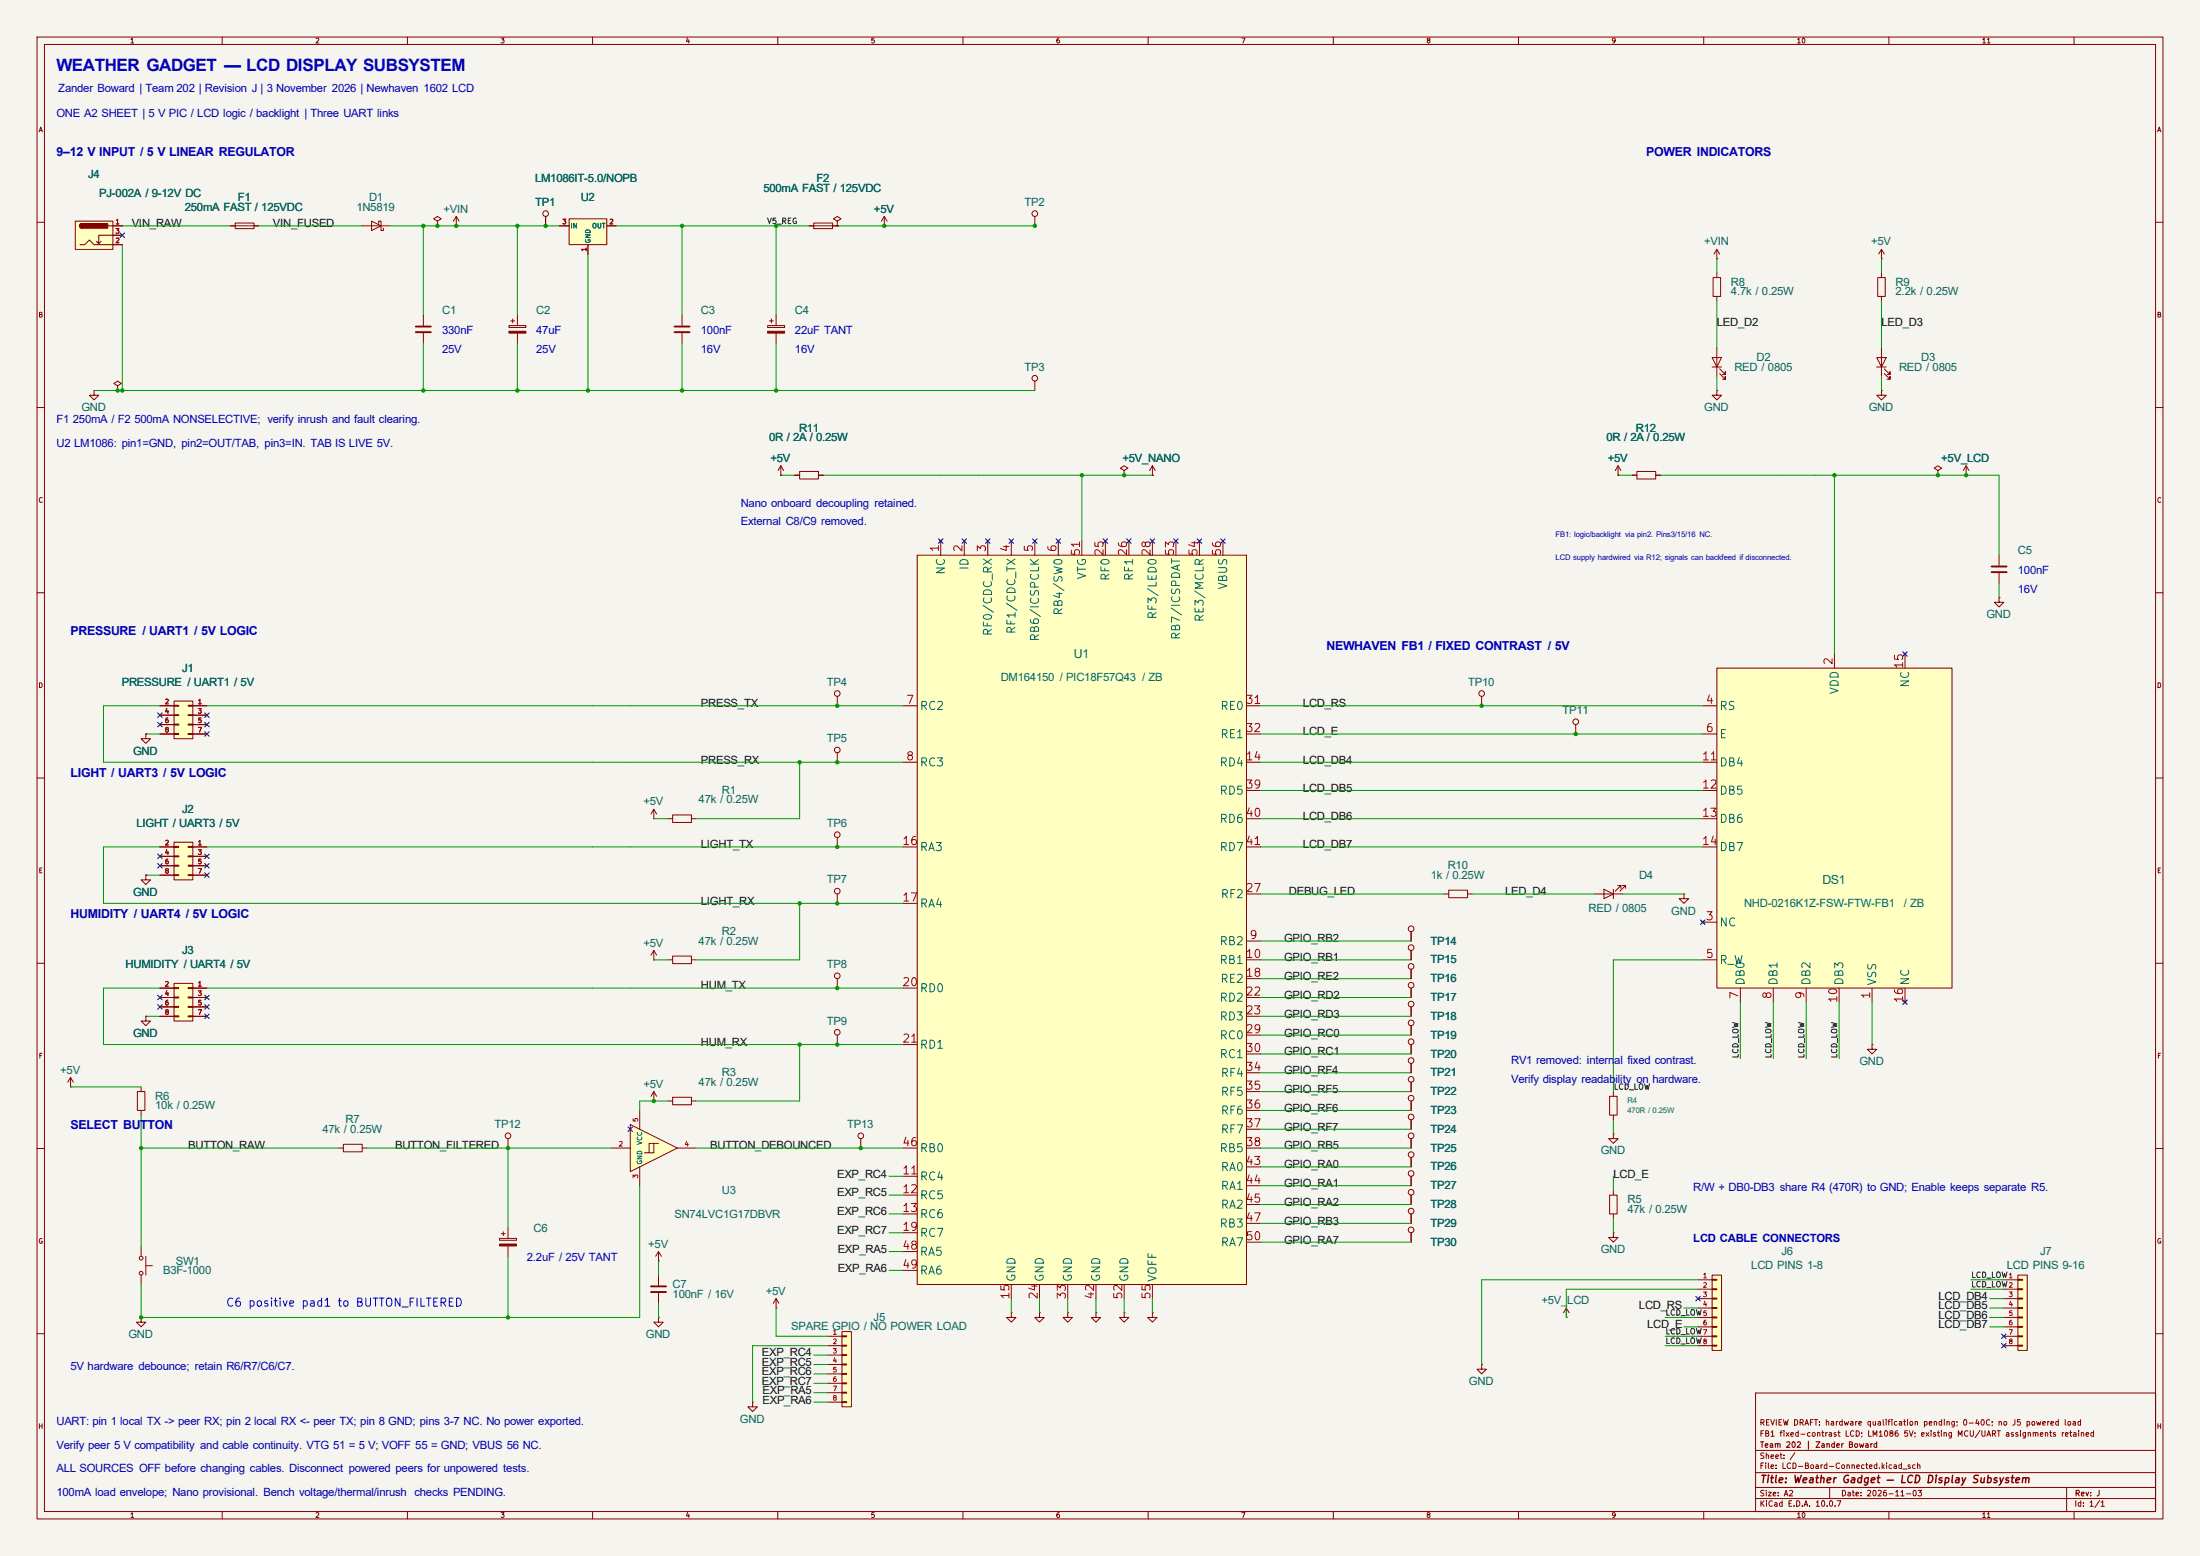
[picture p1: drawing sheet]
<svg xmlns="http://www.w3.org/2000/svg" width="594mm" height="420mm" viewBox="0 0 594 420" stroke-linecap="round" stroke-linejoin="round" font-family="sans-serif">
<path d="M0 0h594v420h-594z" fill="#f5f4ef" stroke="#f5f4ef" stroke-width=".27"/>
<g fill="none" stroke="#840000" stroke-width=".27">
<path d="M10 10h574v400h-574zM12 12h570v396h-570zM60 10v2M110 10v2M160 10v2M210 10v2M260 10v2M310 10v2M360 10v2M410 10v2M460 10v2M510 10v2"/>
<path d="M560 10v2M10 60h2M582 60h2M10 110h2M582 110h2M10 160h2M582 160h2M10 210h2M181.6 220h5.1v2h-5.1zM582 210h2M180.3 221h1.3M186.7 221h1.3"/>
<path d="M10 260h2M582 260h2M381 287v2.6M10 310h2M582 310h2M288.3 354.3v1.3h1.3l-1.3 1.3-1.3-1.3h1.3M288.3 354.3h.1M295.9 354.3v1.3h1.3l-1.3 1.3-1.3-1.3h1.3M295.9 354.3h.1M10 360h2M474 376h108v32h-108zM582 360h2"/>
<path d="M474 397.5h108M474 391.5h108M60 408v2M110 408v2M160 408v2M210 408v2M260 408v2M310 408v2M360 408v2M410 408v2M460 408v2M474 404.5h108"/>
<path d="M474 401.5h108M494 401.5v3M510 408v2M558 401.5v6.5M560 408v2"/>
<circle cx="381" cy="286.3" r=".76"/>
</g>
<path d="M47 189.2h5.1v10.2h-5.1z" fill="#ffffc2"/>
<g fill="none" stroke="#840000" stroke-width=".27">
<path d="M43.2 190.5h3.8M43.2 193h3.8M43.2 195.6h3.8M43.2 198.1h3.8M47 189.2h5.1v10.2h-5.1zM47 190.4h1.3v.2h-1.3zM47 192.9h1.3v.3h-1.3zM47 195.5h1.3v.2h-1.3zM47 198h1.3v.2h-1.3zM50.8 190.4h1.3v.2h-1.3zM50.8 192.9h1.3v.3h-1.3zM50.8 195.5h1.3v.2h-1.3z"/>
<path d="M50.8 198h1.3v.2h-1.3zM52.1 190.5h3.8M52.1 193h3.8M52.1 195.6h3.8M52.1 198.1h3.8M226.1 241.3v2.5M381 292.1v2.5M280.7 354.3v1.3h1.2l-1.2 1.3-1.3-1.3h1.3M280.7 354.3h.1M303.5 354.3v1.3h1.3l-1.3 1.3-1.2-1.3h1.2M303.5 354.3h.1M311.1 354.3v1.3h1.3l-1.3 1.3-1.2-1.3h1.2"/>
<path d="M311.1 354.3h.1"/>
<circle cx="226.1" cy="240.5" r=".76"/>
<circle cx="381" cy="291.3" r=".76"/>
</g>
<path d="M462.3 344.2h2.5v20.3h-2.5z" fill="#ffffc2"/>
<g fill="none" stroke="#840000" stroke-width=".27">
<path d="M62.2 61h7.6M63.5 60.2h5.1v1.5h-5.1zM454.7 241.3v1.3h1.2l-1.2 1.2-1.3-1.2h1.3M454.7 241.3h.1M381 266.7v2.5M381 271.8v2.5M381 276.9v2.5M177.8 337.8l-.8 1.3M177.8 337.8l.8 1.3M177.8 337.8v2.6M177.8 340.4h.1M177.8 355.6v1.3h1.3l-1.3 1.2-1.3-1.2h1.3"/>
<path d="M177.8 355.6h.1M177.8 344.2v2.8M177.8 349v2.8M209.5 353.1h.1M209.5 350.5l-.7 1.3M209.5 350.5l.8 1.3M209.5 350.5v2.6M422.9 355.6h.1M422.9 353.1l-.8 1.2M422.9 353.1l.8 1.2M422.9 353.1v2.5M458.5 345.4h3.8"/>
<path d="M458.5 348h3.8M458.5 350.5h3.8M458.5 353.1h3.8M458.5 355.6h3.8M458.5 358.1h3.8M462.3 344.2h2.5v20.3h-2.5zM462.3 345.3h1.2v.3h-1.2zM462.3 347.9h1.2v.2h-1.2zM462.3 350.4h1.2v.2h-1.2zM462.3 352.9h1.2v.3h-1.2zM462.3 355.5h1.2v.2h-1.2zM462.3 358h1.2v.3h-1.2z"/>
<path d="M203.2 378.5v1.2h1.3l-1.3 1.3-1.3-1.3h1.3M203.2 378.5h.1M400 368.3v1.3h1.3l-1.3 1.2-1.2-1.2h1.2M400 368.3h.1M458.5 360.7h3.8M458.5 363.2h3.8M462.3 360.6h1.2v.2h-1.2zM462.3 363.1h1.2v.2h-1.2z"/>
<circle cx="381" cy="271" r=".76"/>
<circle cx="381" cy="276.1" r=".76"/>
<circle cx="381" cy="265.9" r=".76"/>
</g>
<path d="M175.8 347.2h4M175.8 348.7h4" fill="none" stroke="#840000" stroke-width=".51"/>
<path d="M227.3 359.4h2.6v20.3h-2.6z" fill="#ffffc2"/>
<g fill="none" stroke="#840000" stroke-width=".27">
<path d="M176.5 259.1h.1M176.5 256.5l-.7 1.3M176.5 256.5l.8 1.3M176.5 256.5v2.6M180.3 259.1h1.3M181.6 258.1h5.1v2h-5.1zM186.7 259.1h1.3M381 261.6v2.6M434.6 295.9h2v5.1h-2zM435.6 294.6v1.3M435.6 306.1v1.2h1.3l-1.3 1.3-1.3-1.3h1.3M435.6 306.1h.1"/>
<path d="M435.6 301v1.3M434.6 322.6h2v5.1h-2zM435.6 332.7v1.3h1.3l-1.3 1.3-1.3-1.3h1.3M435.6 332.7h.1M435.6 321.3v1.3M435.6 327.7v1.2M227.3 359.4h2.6v20.3h-2.6zM273 354.3v1.3h1.3l-1.3 1.3-1.2-1.3h1.2M273 354.3h.1M223.5 360.7h3.8M223.5 363.2h3.8M223.5 365.8h3.8"/>
<path d="M223.5 368.3h3.8M223.5 370.8h3.8M223.5 373.4h3.8M223.5 375.9h3.8M223.5 378.5h3.8M227.3 360.6h1.3v.2h-1.3zM227.3 363.1h1.3v.2h-1.3zM227.3 365.6h1.3v.3h-1.3zM227.3 368.2h1.3v.2h-1.3zM227.3 370.7h1.3v.3h-1.3zM227.3 373.3h1.3v.2h-1.3zM227.3 375.8h1.3v.2h-1.3z"/>
<path d="M227.3 378.3h1.3v.3h-1.3z"/>
<circle cx="381" cy="260.9" r=".76"/>
</g>
<g fill="#ffffc2">
<path d="M170.2 303.5l12.7 6.4-12.7 6.3z"/>
<path d="M175.3 308.6h1.2l-2.5 2.6h1.3z"/>
<path d="M176.5 308.6h1.3l-2.5 2.6h1.2z"/>
</g>
<g fill="none" stroke="#840000" stroke-width=".27">
<path d="M279.4 58.4v2.6M279.4 102.9v2.5M176.5 218.4v2.6M176.5 218.4l-.7 1.3M176.5 218.4l.8 1.3M176.5 221h.1M39.4 274.3v1.3h1.2l-1.2 1.3-1.3-1.3h1.3M39.4 274.3h.1M226.1 264.2v2.5M226.1 279.4v2.5M19 293.4h.1M19 290.8l-.7 1.3"/>
<path d="M19 290.8l.8 1.3M19 290.8v2.6M37.1 294.6h2v5.1h-2zM38.1 293.4v1.2M38.1 299.7v1.3M172.7 299.7v5.1M176.5 297.2h.1M176.5 294.6l-.7 1.3M176.5 294.6l.8 1.3M176.5 294.6v2.6M180.3 297.2h1.3M181.6 296.2h5.1v2h-5.1z"/>
<path d="M186.7 297.2h1.3M381 281.9v2.6M505.5 281.9v1.3h1.2l-1.2 1.3-1.3-1.3h1.3M505.5 281.9h.1M91.4 309.9h1.3M92.7 308.9h5.1v2h-5.1zM97.8 309.9h1.3M137.2 307.3v2.6M165.1 309.9h5.1M170.2 303.5l12.7 6.4-12.7 6.3zM172.7 315v5M176.5 308.6h-1.2v2.6h-1.3"/>
<path d="M177.8 308.6h-1.3v2.6h-1.2M182.9 309.9h5.1M232.4 307.3v2.6M38.1 336.6v2.5M39.4 339.1v5.1M134.9 334.3h4.5v.5h-4.5zM135.4 333h1M135.9 332.5v1M137.2 331.5v2.8M137.2 336.3v2.8M38.1 355.6v1.3h1.3l-1.3 1.2-1.3-1.2h1.3M38.1 355.6h.1"/>
<path d="M38.1 344.2v2.5M39.4 341.6h1.7"/>
<circle cx="279.4" cy="57.7" r=".76"/>
<circle cx="279.4" cy="102.1" r=".76"/>
<circle cx="226.1" cy="278.6" r=".76"/>
<circle cx="226.1" cy="263.4" r=".76"/>
<circle cx="381" cy="281.2" r=".76"/>
<circle cx="137.2" cy="306.6" r=".76"/>
<circle cx="232.4" cy="306.6" r=".76"/>
<circle cx="38.1" cy="339.6" r=".51"/>
<circle cx="38.1" cy="343.7" r=".51"/>
</g>
<path d="M134.9 335.8h4.5v.5h-4.5z" fill="#840000" stroke="#840000" stroke-width=".27"/>
<path d="M47 227.3h5.1v10.2h-5.1z" fill="#ffffc2"/>
<g fill="none" stroke="#840000" stroke-width=".27">
<path d="M463.5 69.9h.1M463.5 67.3l-.7 1.3M463.5 67.3l.8 1.3M463.5 67.3v2.6M303.5 127l1-.6-1-.7-1 .7 1 .6v1.3M303.5 128.3h.1M311.1 128.3h.1M311.1 125.7l-.7 1.3M311.1 125.7l.8 1.3M311.1 125.7v2.6M400 188v2.5M226.1 203.2v2.5"/>
<path d="M39.4 236.2v1.3h1.2l-1.2 1.3-1.3-1.3h1.3M39.4 236.2h.1M43.2 228.6h3.8M43.2 231.1h3.8M43.2 233.7h3.8M43.2 236.2h3.8M47 227.3h5.1v10.2h-5.1zM47 228.5h1.3v.2h-1.3zM47 231h1.3v.3h-1.3zM47 233.6h1.3v.2h-1.3zM47 236.1h1.3v.2h-1.3zM50.8 228.5h1.3v.2h-1.3z"/>
<path d="M50.8 231h1.3v.3h-1.3zM50.8 233.6h1.3v.2h-1.3zM50.8 236.1h1.3v.2h-1.3zM52.1 228.6h3.8M52.1 231.1h3.8M52.1 233.7h3.8M52.1 236.2h3.8M226.1 226.1v2.5"/>
<circle cx="400.1" cy="187.2" r=".76"/>
<circle cx="226.1" cy="202.4" r=".76"/>
<circle cx="226.1" cy="225.3" r=".76"/>
</g>
<path d="M47 265.4h5.1v10.2h-5.1z" fill="#ffffc2"/>
<g fill="none" stroke="#840000" stroke-width=".27">
<path d="M123.2 58.4l-.8 1.3M123.2 58.4l.8 1.3M123.2 58.4v2.6M147.3 58.4v2.6M226.1 59.7l1-.6-1-.7-1.1 .7 1.1 .6v1.3M238.8 58.4l-.8 1.3M238.8 58.4l.7 1.3M238.8 58.4v2.6M123.2 61h.1M218.4 61h7.7M219.7 60.2h5.1v1.5h-5.1zM226.1 61h.1"/>
<path d="M238.8 61h.1M462.5 74.9h2.1v5.1h-2.1zM463.5 73.7v1.2M507 74.9h2v5.1h-2zM508 69.9h.1M508 67.3v2.6M508 73.7v1.2M508 67.3l-.8 1.3M508 67.3l.8 1.3M137.4 87.9h4.6v.5h-4.6zM137.9 86.6h1M138.4 86.1v1"/>
<path d="M139.7 85.1v2.8M139.7 89.9v2.8M462.3 96.5h2.5l-1.3 2.6zM462.3 99.1h2.5M463.5 80v1.3M463.5 94v7.6M464.3 99.6l1.5 1.5v-.8v.8h-.7M506.7 96.5h2.6l-1.3 2.6zM506.7 99.1h2.6M508 80v1.3M508 94v7.6M508.8 99.6l1.5 1.5v-.8v.8h-.8"/>
<path d="M31.7 104.1l1.1-.6-1.1-.6-1 .6 1 .6v1.3M31.7 105.4h.1M464.3 100.8l1.5 1.6v-.8v.8h-.7M508 105.4v1.3h1.3l-1.3 1.3-1.3-1.3h1.3M508 105.4h.1M508.8 100.8l1.5 1.6v-.8v.8h-.8M210.8 128.3h.1M210.8 125.7l-.7 1.3M210.8 125.7l.8 1.3M210.8 125.7v2.6M214.6 128.3h1.3M215.9 127.3h5.1v2h-5.1z"/>
<path d="M221 128.3h1.2M523.2 127l1.1-.6-1.1-.7-1 .7 1 .6v1.3M523.2 128.3h.1M530.9 128.3h.1M530.9 125.7l-.8 1.3M530.9 125.7l.7 1.3M530.9 125.7v2.6M539.7 149.9v2.8M539.7 154.7v2.8M539.7 161.3v1.3h1.3l-1.3 1.2-1.2-1.2h1.2M539.7 161.3h.1M381 251.5v2.5"/>
<path d="M381 256.5v2.6M43.2 266.7h3.8M43.2 269.2h3.8M43.2 271.8h3.8M43.2 274.3h3.8M47 265.4h5.1v10.2h-5.1zM47 266.6h1.3v.2h-1.3zM47 269.1h1.3v.3h-1.3zM47 271.7h1.3v.2h-1.3zM47 274.2h1.3v.2h-1.3zM50.8 266.6h1.3v.2h-1.3zM50.8 269.1h1.3v.3h-1.3z"/>
<path d="M50.8 271.7h1.3v.2h-1.3zM50.8 274.2h1.3v.2h-1.3zM52.1 266.7h3.8M52.1 269.2h3.8M52.1 271.8h3.8M52.1 274.3h3.8"/>
<circle cx="147.3" cy="57.7" r=".76"/>
<circle cx="381" cy="255.8" r=".76"/>
<circle cx="381" cy="250.7" r=".76"/>
</g>
<path d="M537.7 152.9h4.1M537.7 154.4h4.1" fill="none" stroke="#840000" stroke-width=".51"/>
<path d="M137.4 89.4h4.6v.5h-4.6z" fill="#840000" stroke="#840000" stroke-width=".27"/>
<path d="M20.3 59.7h10.2v7.6h-10.2z" fill="#ffffc2"/>
<g fill="none" stroke="#840000" stroke-width=".27">
<path d="M20.3 59.7h10.2v7.6h-10.2zM100.3 59.7l2.6 1.3-2.6 1.2zM118.1 59.7l1-.6-1-.7-1 .7 1 .6v1.3M21.6 66h1.3l1.2-1.2 1.3 1.2h7.6M22.1 60.3l-.5 .2-.1 .5 .2 .4 .4 .2M27.3 65.2l-.6 .6M29.2 61h3.8M33 63.5h-6.3v2.3l-.7-.6M97.8 61h7.6M102.2 60.3v-.6h.7v2.5h.6v-.6M118.1 61h.1M114.3 85.1v2.8"/>
<path d="M114.3 89.9v2.8M207.3 87.9h4.5v.5h-4.5zM207.8 86.6h1M208.3 86.1v1M209.5 85.1v2.8M209.5 89.9v2.8M25.4 105.4v1.3h1.3l-1.3 1.3-1.3-1.3h1.3M25.4 105.4h.1M463.5 105.4v1.3h1.3l-1.3 1.3-1.2-1.3h1.2M463.5 105.4h.1M436.9 128.3h.1M436.9 125.7l-.8 1.3"/>
<path d="M436.9 125.7l.7 1.3M436.9 125.7v2.6M440.7 128.3h1.3M442 127.3h5v2h-5zM447 128.3h1.3M425.4 195.6v2.5M389.9 241.3h1.3M391.2 240.3h5v2h-5zM396.2 241.3h1.3"/>
<circle cx="425.5" cy="194.8" r=".76"/>
</g>
<g fill="#840000" stroke="#840000" stroke-width=".27">
<path d="M21.6 60.5l.5-.2v1.3l-.6-.4z"/>
<path d="M22.1 60.3h7v1.3h-7z"/>
<path d="M207.3 89.4h4.5v.5h-4.5z"/>
</g>
<path d="M112.3 88.1h4M112.3 89.7h4" fill="none" stroke="#840000" stroke-width=".51"/>
<path d="M544.8 344.2h2.6v20.3h-2.6z" fill="#ffffc2"/>
<g fill="none" stroke="#840000" stroke-width=".27">
<path d="M39.4 198.1v1.3h1.2l-1.2 1.3-1.3-1.3h1.3M39.4 198.1h.1M226.1 188v2.5M437.6 239.8v-.8h-.7h.7l-1.5 1.5M438.9 239.8v-.8h-.8h.8l-1.5 1.5M430.5 241.3h7.6M433.1 240l2.5 1.3-2.5 1.3zM435.6 240v2.6M541 345.4h3.8M541 348h3.8M541 350.5h3.8M541 353.1h3.8"/>
<path d="M541 355.6h3.8M541 358.1h3.8M544.8 344.2h2.6v20.3h-2.6zM544.8 345.3h1.3v.3h-1.3zM544.8 347.9h1.3v.2h-1.3zM544.8 350.4h1.3v.2h-1.3zM544.8 352.9h1.3v.3h-1.3zM544.8 355.5h1.3v.2h-1.3zM544.8 358h1.3v.3h-1.3zM541 360.7h3.8M541 363.2h3.8M544.8 360.6h1.3v.2h-1.3z"/>
<path d="M544.8 363.1h1.3v.2h-1.3z"/>
<circle cx="226.1" cy="187.2" r=".76"/>
</g>
<path d="M153.7 59.1h10.1v6.9h-10.1z" fill="#ffffc2"/>
<g fill="none" stroke="#840000" stroke-width=".27">
<path d="M153.7 59.1h10.1v6.9h-10.1zM151.1 61h2.6M158.7 66v2.6M163.8 61h2.6M381 312.4v2.6M381 317.5v2.5M381 322.6v2.5M381 327.7v2.5M381 332.7v2.6"/>
<circle cx="381" cy="311.7" r=".76"/>
<circle cx="381" cy="316.7" r=".76"/>
<circle cx="381" cy="332" r=".76"/>
<circle cx="381" cy="321.8" r=".76"/>
<circle cx="381" cy="326.9" r=".76"/>
</g>
<path d="M463.5 180.3h63.5v86.4h-63.5z" fill="#ffffc2"/>
<g fill="none" stroke="#840000" stroke-width=".27">
<path d="M184.1 85.1v2.8M184.1 89.9v2.8M495.3 176.5v3.8M514 176.1l.7 .8M514.3 176.5v3.8M514.7 176.1l-.7 .8M459.7 190.5h3.8M459.7 198.1h3.8M463.5 180.3h63.5v86.4h-63.5zM459.7 205.7h3.8M459.7 213.4h3.8M459.7 221h3.8"/>
<path d="M459.7 228.6h3.8M459.4 248.5l.7 .8M459.7 248.9h3.8M459.7 259.1h3.8M460.1 248.5l-.7 .8M469.9 266.7v3.8M478.8 266.7v3.8M487.7 266.7v3.8M496.6 266.7v3.8M505.5 266.7v3.8M514 270.1l.7 .8M514.3 266.7v3.8"/>
<path d="M514.7 270.1l-.7 .8"/>
</g>
<path d="M182.1 88.1h4.1M182.1 89.7h4.1" fill="none" stroke="#840000" stroke-width=".51"/>
<path d="M247.6 149.9h88.9v196.8h-88.9z" fill="#ffffc2"/>
<g fill="none" stroke="#840000" stroke-width=".27">
<path d="M147.3 58.4v2.6M30.5 61h2.5M30.5 66h2.5M30.5 63.5h2.5M62.2 61h1.3M68.6 61h1.2M151.1 61h2.6M158.7 66v2.6M163.8 61h2.6M218.4 61h1.3M224.8 61h1.3M226.1 61h.1"/>
<path d="M238.8 61h.1M210.8 128.3h.1M214.6 128.3h1.3M221 128.3h1.2M303.5 128.3h.1M311.1 128.3h.1M436.9 128.3h.1M440.7 128.3h1.3M447 128.3h1.3M523.2 128.3h.1M530.9 128.3h.1M247.6 149.9h88.9v196.8h-88.9z"/>
<path d="M253.6 145.7l.8 .7M254 146.1v3.8M254.4 145.7l-.8 .7M260.3 146.1v3.8M266.7 146.1v3.8M273 146.1v3.8M279.4 146.1v3.8M285.7 146.1v3.8M292.1 146.1v3.8M298.4 146.1v3.8M304.8 146.1v3.8M311.1 146.1v3.8"/>
<path d="M317.5 146.1v3.8M323.8 146.1v3.8M330.2 146.1v3.8M39.4 198.1h.1M43.2 190.5h3.8M43.2 198.1h3.8M43.2 193h3.8M43.2 195.6h3.8M52.1 190.5h3.8M52.1 198.1h3.8M52.1 193h3.8M52.1 195.6h3.8"/>
<path d="M243.8 190.5h3.8M336.5 190.5h3.9M336.5 198.1h3.9M243.8 205.7h3.8M336.5 205.7h3.9M336.5 213.4h3.9M39.4 236.2h.1M43.2 228.6h3.8M43.2 231.1h3.8M43.2 233.7h3.8M43.2 236.2h3.8M52.1 228.6h3.8"/>
<path d="M52.1 231.1h3.8M52.1 233.7h3.8M52.1 236.2h3.8M243.8 228.6h3.8M336.5 228.6h3.9M336.5 221h3.9M243.8 243.8h3.8M336.5 254h3.9M336.5 259.1h3.9M336.5 241.3h3.9M381 251.5v2.5M381 256.5v2.6"/>
<path d="M39.4 274.3h.1M43.2 266.7h3.8M43.2 269.2h3.8M43.2 274.3h3.8M43.2 271.8h3.8M52.1 266.7h3.8M52.1 269.2h3.8M52.1 274.3h3.8M52.1 271.8h3.8M243.8 266.7h3.8M336.5 264.2h3.9M336.5 269.2h3.9"/>
<path d="M336.5 274.3h3.9M336.5 279.4h3.9M381 261.6v2.6M381 266.7v2.5M381 271.8v2.5M381 276.9v2.5M243.8 281.9h3.8M336.5 284.5h3.9M336.5 289.6h3.9M336.5 294.6h3.9M336.5 299.7h3.9M381 281.9v2.6"/>
<path d="M381 287v2.6M381 292.1v2.5M381 297.2v2.5M243.8 317.5h3.8M243.8 309.9h3.8M336.5 304.8h3.9M336.5 309.9h3.9M336.5 315h3.9M381 302.3v2.5M381 307.3v2.6M381 312.4v2.6M381 317.5v2.5"/>
<path d="M243.8 322.6h3.8M243.8 327.7h3.8M243.8 332.7h3.8M243.8 337.8h3.8M336.5 320h3.9M336.5 325.1h3.9M336.5 330.2h3.9M336.5 335.3h3.9M381 322.6v2.5M381 327.7v2.5M381 332.7v2.6M243.8 342.9h3.8"/>
<path d="M273 346.7v3.8M280.7 346.7v3.8M288.3 346.7v3.8M295.9 346.7v3.8M303.5 346.7v3.8M311.1 346.7v3.8"/>
<circle cx="381" cy="296.4" r=".76"/>
<circle cx="381" cy="301.5" r=".76"/>
<circle cx="381" cy="306.6" r=".76"/>
</g>
<g fill="none" stroke="#009600" stroke-width=".27">
<path d="M33 61h29.2M33 66v39.4M69.8 61h28M105.4 61h45.7M114.3 61v24.1M139.7 61v24.1M158.7 68.6v36.8M166.4 61h52M184.1 61v24.1M209.5 61v24.1M226.1 61h53.3M463.5 69.9v3.8"/>
<path d="M508 69.9v3.8M114.3 92.7v12.7M139.7 92.7v12.7M184.1 92.7v12.7M209.5 92.7v12.7M463.5 81.3v12.7M508 81.3v12.7M25.4 105.4h254M463.5 101.6v3.8M508 101.6v3.8M210.8 128.3h3.8M222.2 128.3h88.9"/>
<path d="M292.1 128.3v17.8M436.9 128.3h3.8M448.3 128.3h91.4v21.6M495.3 128.3v48.2M539.7 157.5v3.8M39.4 198.1h3.8M43.2 190.5h-15.3v15.2h215.9M55.9 190.5h187.9M340.4 198.1h119.3M340.4 190.5h119.3M215.9 205.7v15.3h-27.9M340.4 213.4h119.3"/>
<path d="M340.4 205.7h119.3M39.4 236.2h3.8M43.2 228.6h-15.3v15.2h215.9M55.9 228.6h187.9M176.5 221h3.8M340.4 228.6h119.3M340.4 221h119.3M176.5 259.1h3.8M215.9 243.8v15.3h-27.9M340.4 259.1h40.6M340.4 241.3h49.5M340.4 254h40.6"/>
<path d="M397.5 241.3h33M438.1 241.3h16.6M459.7 259.1h-24.1v35.5M39.4 274.3h3.8M43.2 266.7h-15.3v15.2h215.9M55.9 266.7h187.9M340.4 274.3h40.6M340.4 279.4h40.6M340.4 269.2h40.6M340.4 264.2h40.6M469.9 270.5v15.3M478.8 270.5v15.3"/>
<path d="M487.7 270.5v15.3M496.6 270.5v15.3M505.5 270.5v11.4M19 293.4h19.1M180.3 297.2h-7.6v2.5M215.9 281.9v15.3h-27.9M340.4 289.6h40.6M340.4 284.5h40.6M340.4 299.7h40.6M340.4 294.6h40.6M38.1 309.9h53.3M38.1 301v35.6"/>
<path d="M99.1 309.9h66M137.2 309.9v21.6M188 309.9h55.8M240 317.5h3.8M340.4 304.8h40.6M340.4 309.9h40.6M340.4 315h40.6M435.6 302.3v3.8M435.6 317.5v3.8M137.2 339.1v16.5M172.7 320v35.6h-134.6v-8.9M240 337.8h3.8"/>
<path d="M240 332.7h3.8M240 322.6h3.8M240 327.7h3.8M340.4 325.1h40.6M340.4 330.2h40.6M340.4 335.3h40.6M340.4 320h40.6M435.6 328.9v3.8M177.8 340.4v3.8M177.8 351.8v3.8M209.5 353.1v7.6h14M240 342.9h3.8"/>
<path d="M273 350.5v3.8M280.7 350.5v3.8M288.3 350.5v3.8M295.9 350.5v3.8M303.5 350.5v3.8M311.1 350.5v3.8M449.6 355.6h8.9M454.7 358.1h3.8M454.7 353.1h3.8M458.5 348h-35.6v7.6M458.5 345.4h-58.5v22.9M532.1 348h8.9"/>
<path d="M532.1 345.4h8.9M537.2 350.5h3.8M537.2 358.1h3.8M537.2 355.6h3.8M537.2 353.1h3.8M219.7 365.8h3.8M219.7 375.9h3.8M219.7 368.3h3.8M219.7 378.5h3.8M219.7 373.4h3.8M219.7 370.8h3.8M223.5 363.2h-20.3v15.3"/>
<path d="M449.6 360.7h8.9M449.6 363.2h8.9"/>
</g>
<g fill="none" stroke="#000084" stroke-width=".27">
<path d="M32.4 62.9l1.2 1.2M33.6 62.9l-1.2 1.2M253.4 145.4l1.2 1.3M254.6 145.4l-1.2 1.3M259.7 145.4l1.3 1.3M261 145.4l-1.3 1.3M266.1 145.4l1.2 1.3M267.3 145.4l-1.2 1.3M272.4 145.4l1.3 1.3M273.7 145.4l-1.3 1.3M278.8 145.4l1.2 1.3M280 145.4l-1.2 1.3"/>
<path d="M285.1 145.4l1.3 1.3M286.4 145.4l-1.3 1.3M297.8 145.4l1.3 1.3M299.1 145.4l-1.3 1.3M304.2 145.4l1.2 1.3M305.4 145.4l-1.2 1.3M310.5 145.4l1.3 1.3M311.8 145.4l-1.3 1.3M316.9 145.4l1.2 1.3M318.1 145.4l-1.2 1.3M323.2 145.4l1.3 1.3M324.5 145.4l-1.3 1.3"/>
<path d="M329.6 145.4l1.2 1.3M330.8 145.4l-1.2 1.3M513.7 175.9l1.3 1.2M515 175.9l-1.3 1.2M42.6 192.4l1.2 1.2M42.6 195l1.2 1.2M43.8 192.4l-1.2 1.2M43.8 195l-1.2 1.2M55.3 197.5l1.2 1.2M55.3 195l1.2 1.2M55.3 192.4l1.2 1.2M56.5 197.5l-1.2 1.2"/>
<path d="M56.5 195l-1.2 1.2M56.5 192.4l-1.2 1.2M42.6 230.5l1.2 1.2M42.6 233.1l1.2 1.2M43.8 230.5l-1.2 1.2M43.8 233.1l-1.2 1.2M55.3 233.1l1.2 1.2M55.3 230.5l1.2 1.2M55.3 235.6l1.2 1.2M56.5 233.1l-1.2 1.2M56.5 230.5l-1.2 1.2M56.5 235.6l-1.2 1.2"/>
<path d="M459.1 248.3l1.2 1.2M460.3 248.3l-1.2 1.2M42.6 268.6l1.2 1.2M42.6 271.2l1.2 1.2M43.8 268.6l-1.2 1.2M43.8 271.2l-1.2 1.2M55.3 273.7l1.2 1.2M55.3 268.6l1.2 1.2M55.3 271.2l1.2 1.2M56.5 273.7l-1.2 1.2M56.5 268.6l-1.2 1.2M56.5 271.2l-1.2 1.2"/>
<path d="M513.7 269.9l1.3 1.2M515 269.9l-1.3 1.2M169.6 304.2l1.2 1.2M170.8 304.2l-1.2 1.2M457.9 349.9l1.2 1.2M459.1 349.9l-1.2 1.2M540.4 360.1l1.2 1.2M540.4 362.6l1.2 1.2M541.6 360.1l-1.2 1.2M541.6 362.6l-1.2 1.2"/>
</g>
<g fill="#009600" stroke="#009600" stroke-width=".27">
<circle cx="209.5" cy="105.4" r=".46"/>
<circle cx="238.8" cy="61" r=".46"/>
<circle cx="209.5" cy="61" r=".46"/>
<circle cx="279.4" cy="61" r=".46"/>
<circle cx="292.1" cy="128.3" r=".46"/>
<circle cx="303.5" cy="128.3" r=".46"/>
<circle cx="495.3" cy="128.3" r=".46"/>
<circle cx="530.9" cy="128.3" r=".46"/>
<circle cx="523.2" cy="128.3" r=".46"/>
<circle cx="400" cy="190.5" r=".46"/>
<circle cx="425.4" cy="198.1" r=".46"/>
<circle cx="31.7" cy="105.4" r=".46"/>
<circle cx="158.7" cy="105.4" r=".46"/>
<circle cx="184.1" cy="105.4" r=".46"/>
<circle cx="184.1" cy="61" r=".46"/>
<circle cx="226.1" cy="205.7" r=".46"/>
<circle cx="226.1" cy="190.5" r=".46"/>
<circle cx="226.1" cy="228.6" r=".46"/>
<circle cx="215.9" cy="205.7" r=".46"/>
<circle cx="215.9" cy="243.8" r=".46"/>
<circle cx="226.1" cy="243.8" r=".46"/>
<circle cx="215.9" cy="281.9" r=".46"/>
<circle cx="226.1" cy="266.7" r=".46"/>
<circle cx="232.4" cy="309.9" r=".46"/>
<circle cx="226.1" cy="281.9" r=".46"/>
<circle cx="38.1" cy="355.6" r=".46"/>
<circle cx="137.2" cy="309.9" r=".46"/>
<circle cx="137.2" cy="355.6" r=".46"/>
<circle cx="176.5" cy="297.2" r=".46"/>
<circle cx="38.1" cy="309.9" r=".46"/>
<circle cx="139.7" cy="61" r=".46"/>
<circle cx="147.3" cy="61" r=".46"/>
<circle cx="139.7" cy="105.4" r=".46"/>
<circle cx="33" cy="105.4" r=".46"/>
<circle cx="123.2" cy="61" r=".46"/>
<circle cx="114.3" cy="61" r=".46"/>
<circle cx="118.1" cy="61" r=".46"/>
<circle cx="114.3" cy="105.4" r=".46"/>
</g>
<text font-size="4.6" fill="#0000c2" x="15.2" y="19.2">WEATHER GADGET — LCD DISPLAY SUBSYSTEM</text>
<g font-size="3.3" fill="#0000c2">
<text x="15.2" y="42">9–12 V INPUT / 5 V LINEAR REGULATOR</text>
<text x="444.5" y="42">POWER INDICATORS</text>
<text x="19" y="171.5">PRESSURE / UART1 / 5V LOGIC</text>
<text x="358.1" y="175.3">NEWHAVEN FB1 / FIXED CONTRAST / 5V</text>
<text x="19" y="209.6">LIGHT / UART3 / 5V LOGIC</text>
<text x="19" y="247.7">HUMIDITY / UART4 / 5V LOGIC</text>
<text x="19" y="304.9">SELECT BUTTON</text>
</g>
<g font-size="3.3" fill="#006464">
<text x="290" y="177.6">U1</text>
<text x="492" y="238.6">DS1</text>
</g>
<g font-size="3.1" fill="#0000c2">
<text x="15.7" y="24.8">Zander Boward | Team 202 | Revision J | 3 November 2026 | Newhaven 1602 LCD</text>
<text x="15.2" y="31.7">ONE A2 SHEET | 5 V PIC / LCD logic / backlight | Three UART links</text>
<text x="119.4" y="90.1">330nF</text>
<text x="119.4" y="95.2">25V</text>
<text x="144.8" y="95.2">25V</text>
<text x="144.8" y="90.1">47uF</text>
<text x="189.2" y="95.2">16V</text>
<text x="189.2" y="90.1">100nF</text>
<text x="214.6" y="90.1">22uF TANT</text>
<text x="214.6" y="95.2">16V</text>
<text x="15.2" y="114.2">F1 250mA / F2 500mA NONSELECTIVE; verify inrush and fault clearing.</text>
<text x="15.2" y="120.6">U2 LM1086: pin1=GND, pin2=OUT/TAB, pin3=IN. TAB IS LIVE 5V.</text>
<text x="200" y="136.8">Nano onboard decoupling retained.</text>
<text x="200" y="141.8">External C8/C9 removed.</text>
<text x="544.8" y="154.9">100nF</text>
<text x="544.8" y="160">16V</text>
<text x="408" y="287.2">RV1 removed: internal fixed contrast.</text>
<text x="408" y="292.3">Verify display readability on hardware.</text>
<text x="457.2" y="321.5">R/W + DB0-DB3 share R4 (470R) to GND; Enable keeps separate R5.</text>
<text x="457.2" y="335.2">LCD CABLE CONNECTORS</text>
<text x="142.2" y="340.3">2.2uF / 25V TANT</text>
<text x="19" y="369.8">5V hardware debounce; retain R6/R7/C6/C7.</text>
<text x="15.2" y="384.7">UART: pin 1 local TX -&gt; peer RX; pin 2 local RX &lt;- peer TX; pin 8 GND; pins 3-7 NC. No power exported.</text>
<text x="15.2" y="391.1">Verify peer 5 V compatibility and cable continuity. VTG 51 = 5 V; VOFF 55 = GND; VBUS 56 NC.</text>
<text x="15.2" y="397.4">ALL SOURCES OFF before changing cables. Disconnect powered peers for unpowered tests.</text>
<text x="15.2" y="403.8">100mA load envelope; Nano provisional. Bench voltage/thermal/inrush checks PENDING.</text>
</g>
<g font-size="3.1" fill="#006464">
<text x="23.8" y="48">J4</text>
<text x="26.8" y="53">PJ-002A // 9-12V DC</text>
<text x="26.8" y="53">PJ-002A</text>
<text x="41" y="53">9-12V DC</text>
<text x="144.5" y="49.2">LM1086IT-5.0/NOPB</text>
<text x="206.1" y="51.8">500mA FAST // 125VDC</text>
<text x="206.1" y="51.8">500mA FAST</text>
<text x="220.5" y="49.2">F2</text>
<text x="226.8" y="51.8">125VDC</text>
<text x="49.9" y="56.9">250mA FAST // 125VDC</text>
<text x="49.9" y="56.9">250mA FAST</text>
<text x="64.2" y="54.3">F1</text>
<text x="70.5" y="56.9">125VDC</text>
<text x="96.2" y="56.9">1N5819</text>
<text x="99.6" y="54.3">D1</text>
<text x="119.7" y="57.4">+VIN</text>
<text x="144.5" y="55.6">TP1</text>
<text x="156.8" y="54.3">U2</text>
<text x="236" y="57.4">+5V</text>
<text x="276.6" y="55.6">TP2</text>
<text x="460.1" y="66.3">+VIN</text>
<text x="505.2" y="66.3">+5V</text>
<text x="467.4" y="77.2">R8</text>
<text x="511.8" y="77.2">R9</text>
<text x="467.4" y="79.7">4.7k / 0.25W</text>
<text x="511.8" y="79.7">2.2k / 0.25W</text>
<text x="119.4" y="84.8">C1</text>
<text x="144.8" y="84.8">C2</text>
<text x="189.2" y="84.8">C3</text>
<text x="214.6" y="84.8">C4</text>
<text x="276.6" y="100">TP3</text>
<text x="468.3" y="100">RED / 0805</text>
<text x="474.3" y="97.5">D2</text>
<text x="512.7" y="100">RED / 0805</text>
<text x="518.7" y="97.5">D3</text>
<text x="22" y="111">GND</text>
<text x="460.1" y="111">GND</text>
<text x="504.6" y="111">GND</text>
<text x="207.7" y="119.1">0R // 2A / 0.25W</text>
<text x="207.7" y="119.1">0R</text>
<text x="214.2" y="119.1">2A / 0.25W</text>
<text x="215.7" y="116.5">R11</text>
<text x="433.7" y="119.1">0R // 2A / 0.25W</text>
<text x="433.7" y="119.1">0R</text>
<text x="440.2" y="119.1">2A / 0.25W</text>
<text x="441.7" y="116.5">R12</text>
<text x="208" y="124.7">+5V</text>
<text x="303.1" y="124.7">+5V_NANO</text>
<text x="434.1" y="124.7">+5V</text>
<text x="524.1" y="124.7">+5V_LCD</text>
<text x="544.8" y="149.6">C5</text>
<text x="536.3" y="166.8">GND</text>
<text x="32.9" y="185.1">PRESSURE // UART1 // 5V</text>
<text x="32.9" y="185.1">PRESSURE</text>
<text x="49.2" y="181.3">J1</text>
<text x="52.4" y="185.1">UART1</text>
<text x="65" y="185.1">5V</text>
<text x="223.2" y="185.1">TP4</text>
<text x="270.2" y="183.9">DM164150 / PIC18F57Q43 / ZB</text>
<text x="396.4" y="185.1">TP10</text>
<text x="421.9" y="192.7">TP11</text>
<text x="36" y="203.7">GND</text>
<text x="223.2" y="200.4">TP5</text>
<text x="194.9" y="214.3">R1</text>
<text x="49.2" y="219.4">J2</text>
<text x="173.7" y="217.4">+5V</text>
<text x="188.6" y="216.9">47k / 0.25W</text>
<text x="36.8" y="223.2">LIGHT // UART3 // 5V</text>
<text x="36.8" y="223.2">LIGHT</text>
<text x="48.4" y="223.2">UART3</text>
<text x="61" y="223.2">5V</text>
<text x="223.2" y="223.2">TP6</text>
<text x="223.2" y="238.5">TP7</text>
<text x="386.3" y="237.2">1k / 0.25W</text>
<text x="390.9" y="234.7">R10</text>
<text x="442.5" y="237.2">D4</text>
<text x="36" y="241.8">GND</text>
<text x="470.9" y="244.8">NHD-0216K1Z-FSW-FTW-FB1</text>
<text x="514.1" y="244.8">/ ZB</text>
<text x="428.9" y="246.1">RED / 0805</text>
<text x="451.2" y="246.8">GND</text>
<text x="49.2" y="257.5">J3</text>
<text x="173.7" y="255.5">+5V</text>
<text x="188.6" y="255">47k / 0.25W</text>
<text x="194.9" y="252.4">R2</text>
<text x="386.2" y="255">TP14</text>
<text x="33.9" y="261.3">HUMIDITY // UART4 // 5V</text>
<text x="33.9" y="261.3">HUMIDITY</text>
<text x="51.3" y="261.3">UART4</text>
<text x="63.9" y="261.3">5V</text>
<text x="223.2" y="261.3">TP8</text>
<text x="386.2" y="260.1">TP15</text>
<text x="386.2" y="265.1">TP16</text>
<text x="386.2" y="275.3">TP18</text>
<text x="386.2" y="270.2">TP17</text>
<text x="36" y="279.9">GND</text>
<text x="223.2" y="276.6">TP9</text>
<text x="386.2" y="280.4">TP19</text>
<text x="386.2" y="285.5">TP20</text>
<text x="502" y="287.5">GND</text>
<text x="16.3" y="289.8">+5V</text>
<text x="173.7" y="293.6">+5V</text>
<text x="188.6" y="293.1">47k / 0.25W</text>
<text x="194.9" y="290.5">R3</text>
<text x="386.2" y="290.5">TP21</text>
<text x="41.9" y="299.4">10k / 0.25W</text>
<text x="41.9" y="296.9">R6</text>
<text x="386.2" y="295.6">TP22</text>
<text x="87" y="305.8">47k / 0.25W</text>
<text x="93.3" y="303.2">R7</text>
<text x="133.5" y="304.5">TP12</text>
<text x="228.7" y="304.5">TP13</text>
<text x="386.2" y="300.7">TP23</text>
<text x="386.2" y="305.8">TP24</text>
<text x="386.2" y="310.9">TP25</text>
<text x="432.2" y="311.6">GND</text>
<text x="386.2" y="315.9">TP26</text>
<text x="194.9" y="322.3">U3</text>
<text x="386.2" y="321">TP27</text>
<text x="182.1" y="328.6">SN74LVC1G17DBVR</text>
<text x="386.2" y="326.1">TP28</text>
<text x="439.4" y="327.4">47k / 0.25W</text>
<text x="439.4" y="324.8">R5</text>
<text x="144.1" y="332.4">C6</text>
<text x="386.2" y="331.2">TP29</text>
<text x="47.5" y="341.3">SW1</text>
<text x="175" y="336.8">+5V</text>
<text x="386.2" y="336.3">TP30</text>
<text x="432.2" y="338.3">GND</text>
<text x="481" y="338.8">J6</text>
<text x="550.8" y="338.8">J7</text>
<text x="44" y="343.9">B3F-1000</text>
<text x="181.6" y="347.7">C7</text>
<text x="472.9" y="342.6">LCD PINS 1-8</text>
<text x="541.8" y="342.6">LCD PINS 9-16</text>
<text x="181.6" y="350.2">100nF / 16V</text>
<text x="206.8" y="349.5">+5V</text>
<text x="416.2" y="352">+5V_LCD</text>
<text x="213.7" y="359.1">SPARE GPIO / NO POWER LOAD</text>
<text x="235.9" y="356.6">J5</text>
<text x="34.7" y="361.1">GND</text>
<text x="174.4" y="361.1">GND</text>
<text x="396.6" y="373.8">GND</text>
<text x="199.8" y="384">GND</text>
</g>
<g font-size="3.1" fill="#0f0f0f">
<text x="35.6" y="61.3">VIN_RAW</text>
<text x="73.7" y="61.3">VIN_FUSED</text>
<text x="463.5" y="88">LED_D2</text>
<text x="508" y="88">LED_D3</text>
<text x="189.2" y="190.9">PRESS_TX</text>
<text x="351.8" y="190.9">LCD_RS</text>
<text x="351.8" y="198.5">LCD_E</text>
<text x="189.2" y="206.1">PRESS_RX</text>
<text x="351.8" y="206.1">LCD_DB4</text>
<text x="351.8" y="213.7">LCD_DB5</text>
<text x="351.8" y="221.4">LCD_DB6</text>
<text x="189.2" y="229">LIGHT_TX</text>
<text x="351.8" y="229">LCD_DB7</text>
<text x="189.2" y="244.2">LIGHT_RX</text>
<text x="348" y="241.7">DEBUG_LED</text>
<text x="406.4" y="241.7">LED_D4</text>
<text x="346.7" y="254.4">GPIO_RB2</text>
<text x="346.7" y="259.5">GPIO_RB1</text>
<text x="189.2" y="267.1">HUM_TX</text>
<text x="346.7" y="264.5">GPIO_RE2</text>
<text x="346.7" y="269.6">GPIO_RD2</text>
<text x="346.7" y="274.7">GPIO_RD3</text>
<text x="346.7" y="279.8">GPIO_RC0</text>
<text x="189.2" y="282.3">HUM_RX</text>
<text x="346.7" y="284.9">GPIO_RC1</text>
<text x="346.7" y="289.9">GPIO_RF4</text>
<text x="346.7" y="295">GPIO_RF5</text>
<text x="346.7" y="305.2">GPIO_RF7</text>
<text x="346.7" y="300.1">GPIO_RF6</text>
<text x="50.8" y="310.3">BUTTON_RAW</text>
<text x="106.7" y="310.3">BUTTON_FILTERED</text>
<text x="191.8" y="310.3">BUTTON_DEBOUNCED</text>
<text x="346.7" y="310.3">GPIO_RB5</text>
<text x="226" y="317.9">EXP_RC4</text>
<text x="346.7" y="315.3">GPIO_RA0</text>
<text x="435.6" y="317.9">LCD_E</text>
<text x="226" y="323">EXP_RC5</text>
<text x="346.7" y="320.4">GPIO_RA1</text>
<text x="226" y="328">EXP_RC6</text>
<text x="346.7" y="325.5">GPIO_RA2</text>
<text x="226" y="333.1">EXP_RC7</text>
<text x="346.7" y="330.6">GPIO_RB3</text>
<text x="346.7" y="335.7">GPIO_RA7</text>
<text x="226.2" y="338.2">EXP_RA5</text>
<text x="226.2" y="343.3">EXP_RA6</text>
<text x="442.5" y="353.4">LCD_RS</text>
<text x="523.4" y="350.9">LCD_DB4</text>
<text x="523.4" y="353.4">LCD_DB5</text>
<text x="444.7" y="358.5">LCD_E</text>
<text x="523.4" y="356">LCD_DB6</text>
<text x="523.4" y="358.5">LCD_DB7</text>
<text x="205.7" y="366.1">EXP_RC4</text>
<text x="205.7" y="368.7">EXP_RC5</text>
<text x="205.7" y="371.2">EXP_RC6</text>
<text x="205.7" y="373.8">EXP_RC7</text>
<text x="205.9" y="376.3">EXP_RA5</text>
<text x="205.9" y="378.8">EXP_RA6</text>
</g>
<g font-size="2.2" fill="#a90000">
<text x="254" y="149.2" transform="rotate(-90 254 149.2)">1</text>
<text x="260.4" y="149.2" transform="rotate(-90 260.4 149.2)">2</text>
<text x="266.7" y="149.2" transform="rotate(-90 266.7 149.2)">3</text>
<text x="273.1" y="149.2" transform="rotate(-90 273.1 149.2)">4</text>
<text x="279.4" y="149.2" transform="rotate(-90 279.4 149.2)">5</text>
<text x="285.8" y="149.2" transform="rotate(-90 285.8 149.2)">6</text>
<text x="292.1" y="150.3" transform="rotate(-90 292.1 150.3)">51</text>
<text x="298.5" y="150.3" transform="rotate(-90 298.5 150.3)">25</text>
<text x="304.8" y="150.3" transform="rotate(-90 304.8 150.3)">26</text>
<text x="311.2" y="150.3" transform="rotate(-90 311.2 150.3)">28</text>
<text x="317.5" y="150.3" transform="rotate(-90 317.5 150.3)">53</text>
<text x="323.9" y="150.3" transform="rotate(-90 323.9 150.3)">54</text>
<text x="330.2" y="150.3" transform="rotate(-90 330.2 150.3)">56</text>
<text x="495.3" y="179.7" transform="rotate(-90 495.3 179.7)">2</text>
<text x="514.4" y="180.8" transform="rotate(-90 514.4 180.8)">15</text>
<text x="244.5" y="190.5">7</text>
<text x="336.1" y="190.5">31</text>
<text x="460.4" y="190.5">4</text>
<text x="336.1" y="198.2">32</text>
<text x="460.4" y="198.2">6</text>
<text x="244.5" y="205.8">8</text>
<text x="336.1" y="205.8">14</text>
<text x="459.3" y="205.8">11</text>
<text x="336.1" y="213.4">39</text>
<text x="459.3" y="213.4">12</text>
<text x="336.1" y="221">40</text>
<text x="459.3" y="221">13</text>
<text x="243.4" y="228.6">16</text>
<text x="336.1" y="228.6">41</text>
<text x="459.3" y="228.6">14</text>
<text x="243.4" y="243.9">17</text>
<text x="336.1" y="241.3">27</text>
<text x="460.4" y="249">3</text>
<text x="337.2" y="254">9</text>
<text x="336.1" y="259.1">10</text>
<text x="460.4" y="259.1">5</text>
<text x="243.4" y="266.7">20</text>
<text x="336.1" y="264.2">18</text>
<text x="336.1" y="269.3">22</text>
<text x="469.9" y="269.9" transform="rotate(-90 469.9 269.9)">7</text>
<text x="478.8" y="269.9" transform="rotate(-90 478.8 269.9)">8</text>
<text x="487.7" y="269.9" transform="rotate(-90 487.7 269.9)">9</text>
<text x="505.5" y="269.9" transform="rotate(-90 505.5 269.9)">1</text>
<text x="336.1" y="274.4">23</text>
<text x="496.6" y="270.9" transform="rotate(-90 496.6 270.9)">10</text>
<text x="514.4" y="270.9" transform="rotate(-90 514.4 270.9)">16</text>
<text x="243.4" y="282">21</text>
<text x="336.1" y="279.4">29</text>
<text x="336.1" y="284.5">30</text>
<text x="336.1" y="289.6">34</text>
<text x="336.1" y="294.7">35</text>
<text x="336.1" y="299.8">36</text>
<text x="336.1" y="304.8">37</text>
<text x="243.4" y="309.9">46</text>
<text x="336.1" y="309.9">38</text>
<text x="243.4" y="317.5">11</text>
<text x="336.1" y="315">43</text>
<text x="243.4" y="322.6">12</text>
<text x="336.1" y="320.1">44</text>
<text x="243.4" y="327.7">13</text>
<text x="336.1" y="325.2">45</text>
<text x="243.4" y="332.8">19</text>
<text x="336.1" y="330.2">47</text>
<text x="336.1" y="335.3">50</text>
<text x="243.4" y="337.9">48</text>
<text x="243.4" y="342.9">49</text>
<text x="273.1" y="350.9" transform="rotate(-90 273.1 350.9)">15</text>
<text x="280.7" y="350.9" transform="rotate(-90 280.7 350.9)">24</text>
<text x="288.3" y="350.9" transform="rotate(-90 288.3 350.9)">33</text>
<text x="295.9" y="350.9" transform="rotate(-90 295.9 350.9)">42</text>
<text x="303.6" y="350.9" transform="rotate(-90 303.6 350.9)">52</text>
<text x="311.2" y="350.9" transform="rotate(-90 311.2 350.9)">55</text>
</g>
<g font-size="2.2" fill="#006464">
<text x="255.7" y="155.3" transform="rotate(-90 255.7 155.3)">NC</text>
<text x="262" y="154.1" transform="rotate(-90 262 154.1)">ID</text>
<text x="293.8" y="156.6" transform="rotate(-90 293.8 156.6)">VTG</text>
<text x="300.1" y="157" transform="rotate(-90 300.1 157)">RF0</text>
<text x="306.5" y="157" transform="rotate(-90 306.5 157)">RF1</text>
<text x="331.9" y="159.3" transform="rotate(-90 331.9 159.3)">VBUS</text>
<text x="287.4" y="166.3" transform="rotate(-90 287.4 166.3)">RB4/SW0</text>
<text x="312.8" y="167.4" transform="rotate(-90 312.8 167.4)">RF3/LED0</text>
<text x="268.4" y="171.9" transform="rotate(-90 268.4 171.9)">RF0/CDC_RX</text>
<text x="274.7" y="171.3" transform="rotate(-90 274.7 171.3)">RF1/CDC_TX</text>
<text x="281.1" y="173.3" transform="rotate(-90 281.1 173.3)">RB6/ICSPCLK</text>
<text x="319.2" y="172.9" transform="rotate(-90 319.2 172.9)">RB7/ICSPDAT</text>
<text x="325.5" y="168.1" transform="rotate(-90 325.5 168.1)">RE3/MCLR</text>
<text x="516" y="185.8" transform="rotate(-90 516 185.8)">NC</text>
<text x="497" y="187.6" transform="rotate(-90 497 187.6)">VDD</text>
<text x="248.2" y="192.2">RC2</text>
<text x="329.3" y="192.2">RE0</text>
<text x="464.1" y="192.2">RS</text>
<text x="329.3" y="199.8">RE1</text>
<text x="464.1" y="199.8">E</text>
<text x="248.2" y="207.4">RC3</text>
<text x="329.1" y="207.4">RD4</text>
<text x="464.1" y="207.4">DB4</text>
<text x="329.1" y="215">RD5</text>
<text x="464.1" y="215">DB5</text>
<text x="329.1" y="222.7">RD6</text>
<text x="464.1" y="222.7">DB6</text>
<text x="248.2" y="230.3">RA3</text>
<text x="329.1" y="230.3">RD7</text>
<text x="464.1" y="230.3">DB7</text>
<text x="248.2" y="245.5">RA4</text>
<text x="329.4" y="243">RF2</text>
<text x="464.1" y="250.6">NC</text>
<text x="329.1" y="255.7">RB2</text>
<text x="329.1" y="260.8">RB1</text>
<text x="464.1" y="260.8">R_W</text>
<text x="248.2" y="268.4">RD0</text>
<text x="329.3" y="265.8">RE2</text>
<text x="471.6" y="266.2" transform="rotate(-90 471.6 266.2)">DB0</text>
<text x="480.5" y="266.2" transform="rotate(-90 480.5 266.2)">DB1</text>
<text x="489.4" y="266.2" transform="rotate(-90 489.4 266.2)">DB2</text>
<text x="498.2" y="266.2" transform="rotate(-90 498.2 266.2)">DB3</text>
<text x="507.1" y="266.2" transform="rotate(-90 507.1 266.2)">VSS</text>
<text x="516" y="266.2" transform="rotate(-90 516 266.2)">NC</text>
<text x="329.1" y="270.9">RD2</text>
<text x="329.1" y="276">RD3</text>
<text x="329.1" y="281.1">RC0</text>
<text x="248.2" y="283.6">RD1</text>
<text x="329.1" y="286.2">RC1</text>
<text x="329.4" y="291.2">RF4</text>
<text x="329.4" y="296.3">RF5</text>
<text x="329.4" y="301.4">RF6</text>
<text x="248.2" y="311.6">RB0</text>
<text x="329.1" y="311.6">RB5</text>
<text x="329.4" y="306.5">RF7</text>
<text x="329.4" y="316.6">RA0</text>
<text x="248.2" y="319.2">RC4</text>
<text x="329.4" y="321.7">RA1</text>
<text x="248.2" y="324.3">RC5</text>
<text x="248.2" y="329.3">RC6</text>
<text x="329.4" y="326.8">RA2</text>
<text x="248.2" y="334.4">RC7</text>
<text x="329.1" y="331.9">RB3</text>
<text x="248.2" y="339.5">RA5</text>
<text x="329.4" y="337">RA7</text>
<text x="248.2" y="344.6">RA6</text>
<text x="274.7" y="346.2" transform="rotate(-90 274.7 346.2)">GND</text>
<text x="282.3" y="346.2" transform="rotate(-90 282.3 346.2)">GND</text>
<text x="290" y="346.2" transform="rotate(-90 290 346.2)">GND</text>
<text x="297.6" y="346.2" transform="rotate(-90 297.6 346.2)">GND</text>
<text x="305.2" y="346.2" transform="rotate(-90 305.2 346.2)">GND</text>
<text x="312.8" y="346.2" transform="rotate(-90 312.8 346.2)">VOFF</text>
</g>
<text font-size="2.2" fill="#0000c2" x="60.8" y="353.2">C6 positive pad1 to BUTTON_FILTERED</text>
<g font-size="2.1" fill="#0000c2">
<text x="420" y="144.9">FB1: logic/backlight via pin2. Pins3/15/16 NC.</text>
<text x="420" y="151.2">LCD supply hardwired via R12; signals can backfeed if disconnected.</text>
</g>
<g font-size="2.1" fill="#006464">
<text x="439.4" y="297.8">R4</text>
<text x="439.4" y="300.4">470R / 0.25W</text>
</g>
<text font-size="2" fill="#840000" x="475" y="400.8">Title: Weather Gadget — LCD Display Subsystem</text>
<g font-size="1.5" fill="#0f0f0f">
<text x="207" y="60.8">V5_REG</text>
<text x="469.7" y="285.8" transform="rotate(-90 469.7 285.8)">LCD_LOW</text>
<text x="478.6" y="285.8" transform="rotate(-90 478.6 285.8)">LCD_LOW</text>
<text x="487.5" y="285.8" transform="rotate(-90 487.5 285.8)">LCD_LOW</text>
<text x="496.4" y="285.8" transform="rotate(-90 496.4 285.8)">LCD_LOW</text>
<text x="435.6" y="294.5">LCD_LOW</text>
<text x="532.1" y="345.3">LCD_LOW</text>
<text x="532.1" y="347.8">LCD_LOW</text>
<text x="449.5" y="355.4">LCD_LOW</text>
<text x="449.5" y="363.1">LCD_LOW</text>
<text x="449.5" y="360.5">LCD_LOW</text>
</g>
<g font-size="1.5" fill="#840000">
<text x="475" y="388.1">FB1 fixed-contrast LCD; LM1086 5V; existing MCU/UART assignments retained</text>
<text x="475" y="385.1">REVIEW DRAFT: hardware qualification pending; 0-40C; no J5 powered load</text>
<text x="475" y="394.1">Sheet: /</text>
<text x="475.1" y="391.1">Team 202 | Zander Boward</text>
<text x="475" y="396.8">File: LCD-Board-Connected.kicad_sch</text>
<text x="475" y="407">KiCad E.D.A. 10.0.7</text>
<text x="475" y="404.2">Size: A2</text>
<text x="497" y="404.2">Date: 2026-11-03</text>
<text x="560" y="407">Id: 1/1</text>
<text x="560.1" y="404.2">Rev: J</text>
</g>
<g font-size="1.3" fill="#840000">
<text x="35" y="12">1</text>
<text x="85" y="12">2</text>
<text x="135" y="12">3</text>
<text x="185" y="12">4</text>
<text x="235" y="12">5</text>
<text x="285" y="12">6</text>
<text x="335" y="12">7</text>
<text x="385" y="12">8</text>
<text x="435" y="12">9</text>
<text x="485" y="12">10</text>
<text x="535" y="12">11</text>
<text x="10.3" y="36">A</text>
<text x="582.3" y="36">A</text>
<text x="10.2" y="86">B</text>
<text x="582.2" y="86">B</text>
<text x="10.2" y="136">C</text>
<text x="582.2" y="136">C</text>
<text x="10.2" y="186">D</text>
<text x="582.2" y="186">D</text>
<text x="10.3" y="236">E</text>
<text x="582.3" y="236">E</text>
<text x="10.3" y="286">F</text>
<text x="582.3" y="286">F</text>
<text x="10.2" y="336">G</text>
<text x="582.2" y="336">G</text>
<text x="10.2" y="386">H</text>
<text x="582.2" y="386">H</text>
<text x="35" y="410">1</text>
<text x="85" y="410">2</text>
<text x="135" y="410">3</text>
<text x="185" y="410">4</text>
<text x="235" y="410">5</text>
<text x="285" y="410">6</text>
<text x="335" y="410">7</text>
<text x="385" y="410">8</text>
<text x="435" y="410">9</text>
<text x="485" y="410">10</text>
<text x="535" y="410">11</text>
</g>
<g font-size="1.3" fill="#a90000">
<text x="31" y="60.8">1</text>
<text x="31" y="65.9">2</text>
<text x="31" y="63.4">3</text>
<text x="151.7" y="60.8">3</text>
<text x="164.4" y="60.8">2</text>
<text x="158.6" y="68" transform="rotate(-90 158.6 68)">1</text>
<text x="44.4" y="190.4">2</text>
<text x="53.2" y="190.4">1</text>
<text x="44.4" y="192.9">4</text>
<text x="44.4" y="195.4">6</text>
<text x="44.4" y="198">8</text>
<text x="53.2" y="192.9">3</text>
<text x="53.2" y="195.4">5</text>
<text x="53.2" y="198">7</text>
<text x="44.4" y="228.5">2</text>
<text x="44.4" y="231">4</text>
<text x="44.4" y="233.5">6</text>
<text x="53.2" y="228.5">1</text>
<text x="53.2" y="231">3</text>
<text x="53.2" y="233.5">5</text>
<text x="44.4" y="236.1">8</text>
<text x="53.2" y="236.1">7</text>
<text x="44.4" y="266.6">2</text>
<text x="44.4" y="269.1">4</text>
<text x="53.2" y="266.6">1</text>
<text x="53.2" y="269.1">3</text>
<text x="44.4" y="271.6">6</text>
<text x="44.4" y="274.2">8</text>
<text x="53.2" y="271.6">5</text>
<text x="53.2" y="274.2">7</text>
<text x="172.6" y="303" transform="rotate(-90 172.6 303)">5</text>
<text x="166.9" y="309.7">2</text>
<text x="184.7" y="309.7">4</text>
<text x="172.6" y="318.2" transform="rotate(-90 172.6 318.2)">3</text>
<text x="459.6" y="345.3">1</text>
<text x="459.6" y="347.8">2</text>
<text x="542.2" y="345.3">1</text>
<text x="542.2" y="347.8">2</text>
<text x="459.6" y="350.4">3</text>
<text x="459.6" y="352.9">4</text>
<text x="542.2" y="350.4">3</text>
<text x="542.2" y="352.9">4</text>
<text x="459.6" y="355.5">5</text>
<text x="459.6" y="358">6</text>
<text x="542.2" y="355.5">5</text>
<text x="542.2" y="358">6</text>
<text x="224.7" y="360.5">1</text>
<text x="224.7" y="363.1">2</text>
<text x="224.7" y="365.6">3</text>
<text x="459.6" y="360.5">7</text>
<text x="459.6" y="363.1">8</text>
<text x="542.2" y="360.5">7</text>
<text x="542.2" y="363.1">8</text>
<text x="224.7" y="368.2">4</text>
<text x="224.7" y="370.7">5</text>
<text x="224.7" y="373.2">6</text>
<text x="224.7" y="375.8">7</text>
<text x="224.7" y="378.3">8</text>
</g>
<g font-size="1.3" fill="#006464">
<text x="153.9" y="61.9">IN</text>
<text x="159.7" y="65.8" transform="rotate(-90 159.7 65.8)">GND</text>
<text x="159.7" y="61.9">OUT</text>
<text x="173.7" y="309.2" transform="rotate(-90 173.7 309.2)">VCC</text>
<text x="173.7" y="314.5" transform="rotate(-90 173.7 314.5)">GND</text>
</g>
</svg>
